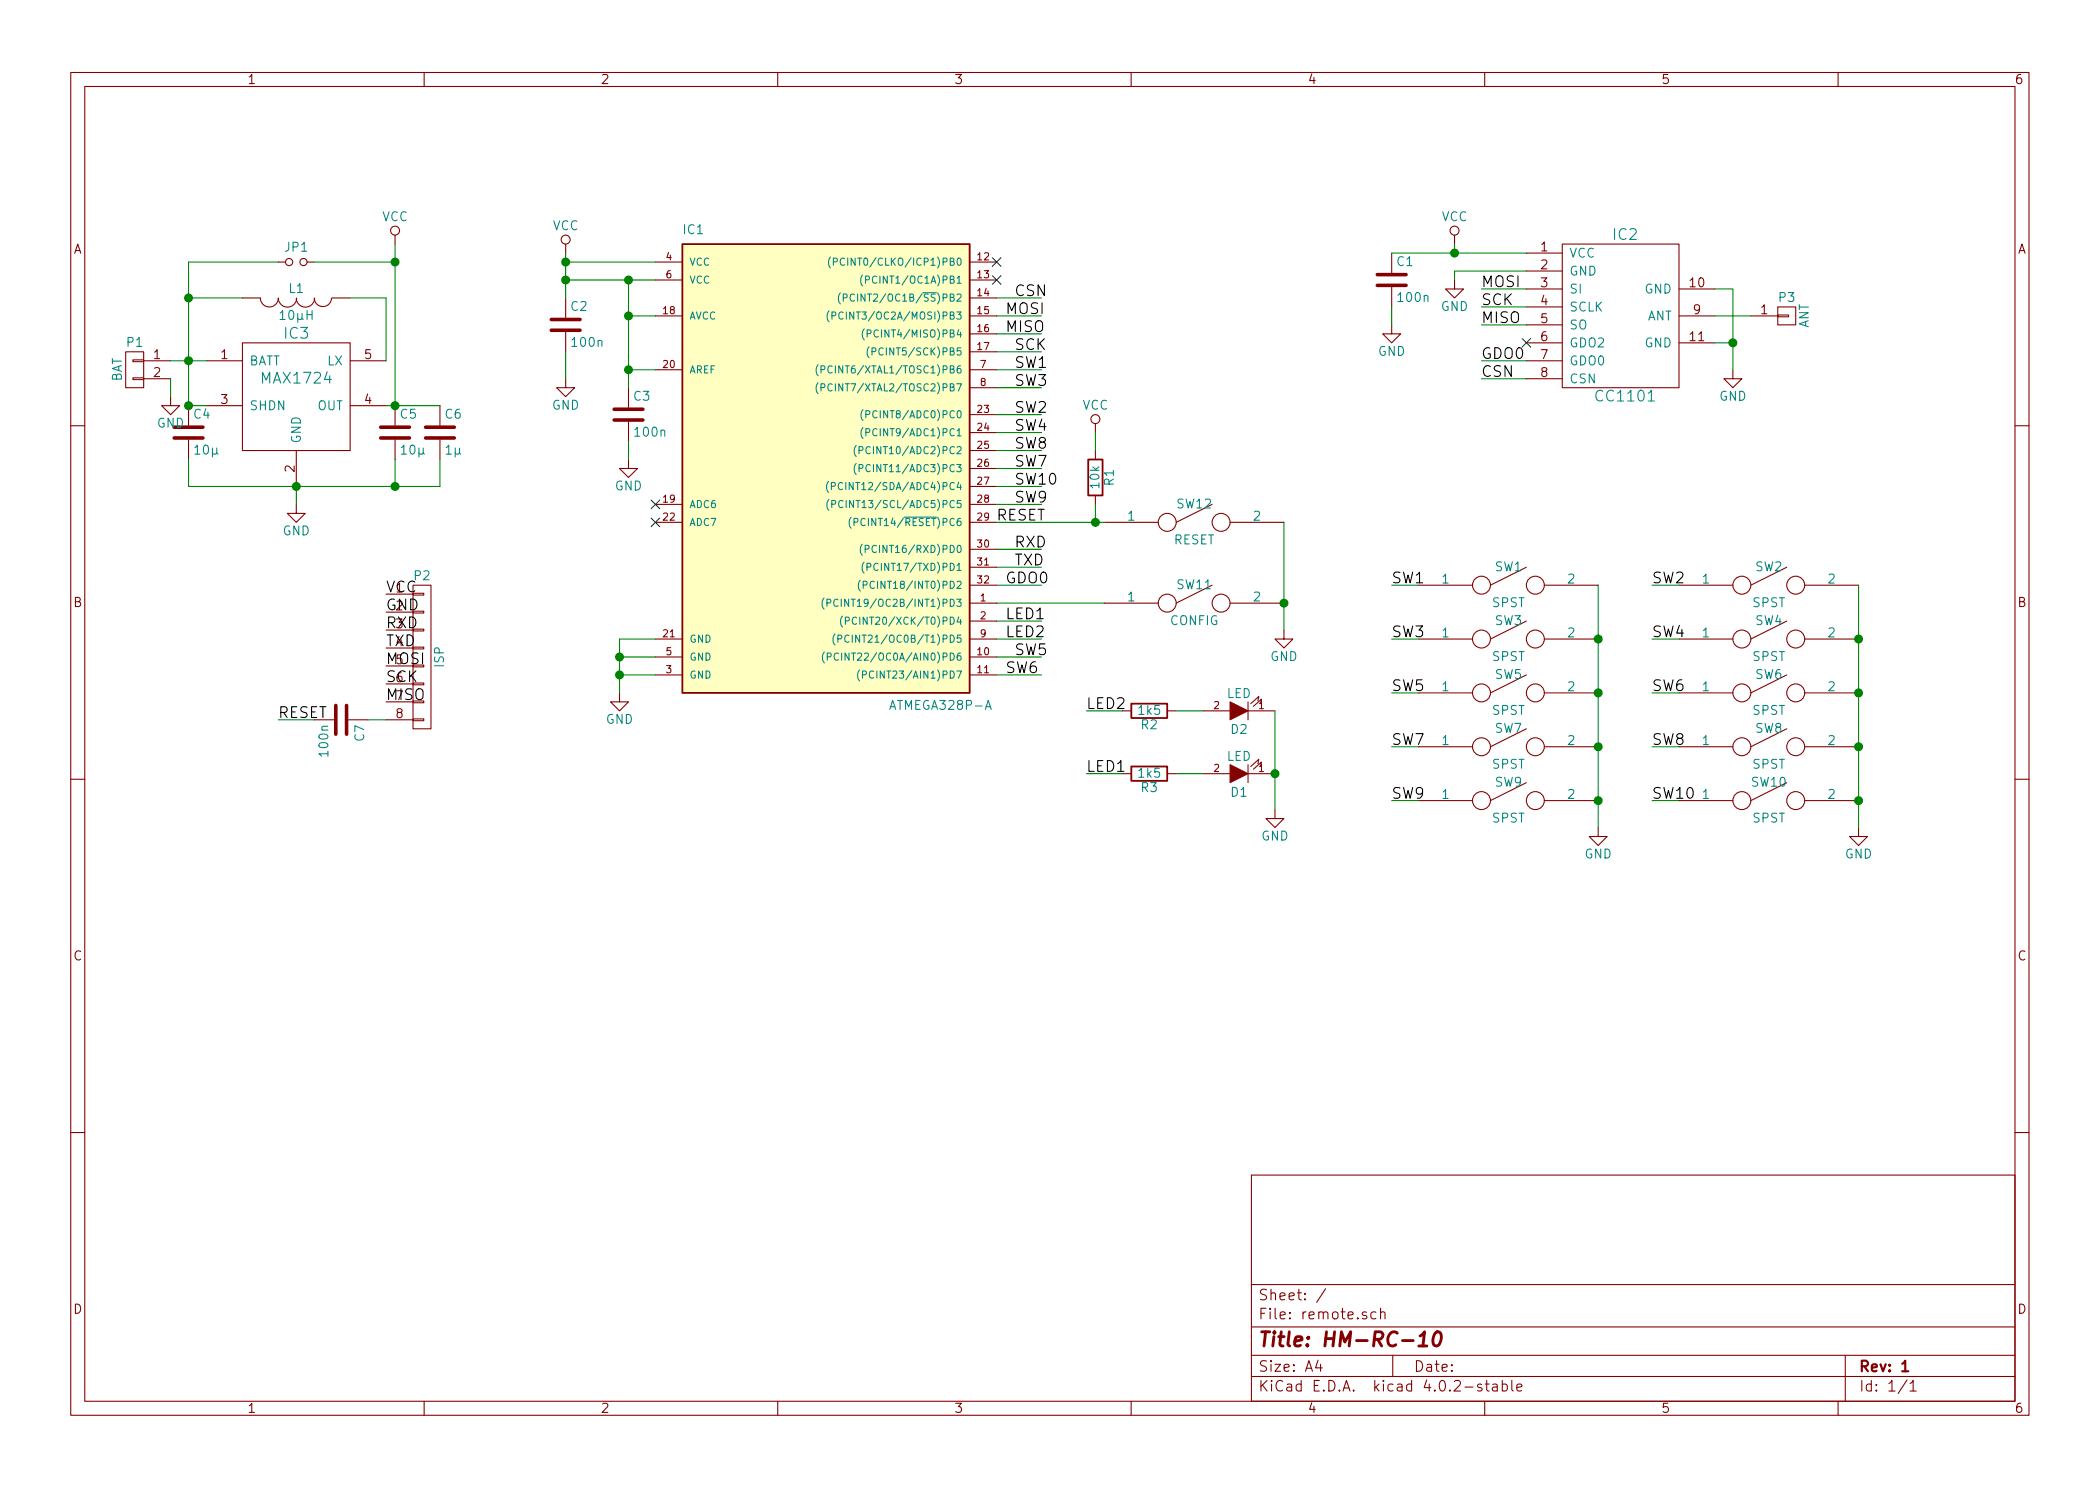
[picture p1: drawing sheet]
<svg xmlns="http://www.w3.org/2000/svg" width="297mm" height="210mm" viewBox="0 0 297 210" stroke-linecap="round" stroke-linejoin="round" font-family="sans-serif">
<g fill="none" stroke="#840000" stroke-width=".15">
<path d="M10 10.3h277v189.9h-277zM12 12.2h273v186.1h-273zM60 10.3v1.9M110 10.3v1.9M160 10.3v1.9M210 10.3v1.9M260 10.3v1.9M39.4 37.1h1M43.4 37.1h1M55.9 33.3v1.2M80 34.5v1.3M92.7 37.1h3.8"/>
<path d="M92.7 39.6h3.8M137.2 37.1h3.8M137.2 39.6h3.8M196.8 35.8v2.8M205.7 39.6v1.3h1.3l-1.3 1.3-1.2-1.3h1.2M205.7 33.3v1.2M215.9 35.8h5.1M215.9 38.3h5.1M221 34.5h16.5v20.4h-16.5zM17.8 49.8h2.5v5.1h-2.5zM18.8 53.5h1.5v.2h-1.5zM18.8 50.9h1.5v.3h-1.5z"/>
<path d="M20.3 51h3.8M20.3 53.6h3.8M24.1 56.1v1.3h1.3l-1.3 1.3-1.2-1.3h1.2M26.7 57.4v2.8M29.2 51h5.1M29.2 57.4h5.1M34.3 48.5h15.2v15.2h-15.2zM34.3 42.2h2.5M36.8 42.2a1.27 1.27 0 0 0 1.3 1.2 1.27 1.27 0 0 0 1.3-1.2 1.3 1.3 0 0 0 1.3 1.3 1.3 1.3 0 0 0 1.3-1.3M41.9 42.2a1.3 1.3 0 0 0 1.3 1.3 1.3 1.3 0 0 0 1.3-1.3M44.4 42.2a1.22 1.22 0 0 0 1.3 1.2 1.22 1.22 0 0 0 1.2-1.2M47 42.2h2.5"/>
<path d="M49.5 51h5.1M49.5 57.4h5.1M55.9 57.4v2.8M62.2 57.4v2.8M80 53.6v1.3h1.3l-1.3 1.2-1.3-1.2h1.3M80 42.2v2.8M80 47v2.8M88.9 54.9v2.8M88.9 59.7v2.8M92.7 52.3h3.8M92.7 44.7h3.8M137.2 52.3h3.8"/>
<path d="M137.2 54.9h3.8M137.2 58.7h3.8M137.2 42.2h3.8M137.2 44.7h3.8M137.2 47.2h3.8M137.2 49.8h3.8M154.9 59.9v1.3M196.8 46v1.2h1.3l-1.3 1.3-1.2-1.3h1.2M196.8 40.6v2.8M215.9 40.9h5.1M215.9 43.4h5.1M215.9 46h5.1"/>
<path d="M215.9 48.5h5.1M215.9 51h5.1M215.9 53.6h5.1M237.5 44.7h5.1M237.5 40.9h5.1M237.5 48.5h5.1M245.1 52.3v1.3h1.3l-1.3 1.3-1.3-1.3h1.3M247.6 44.7h3.9M251.5 44.6h1.5v.2h-1.5zM251.5 43.4h2.5v2.6h-2.5zM10 60.2h2M26.7 62.2v2.8"/>
<path d="M41.9 71.4v1.2h1.3l-1.3 1.3-1.3-1.3h1.3M41.9 63.7v5.1M55.9 62.2v2.8M62.2 62.2v2.8M88.9 65v1.3h1.3l-1.3 1.3-1.3-1.3h1.3M92.7 73.9h3.8M92.7 71.4h3.8M137.2 77.7h3.8M137.2 73.9h3.8M137.2 61.2h3.8M137.2 63.7h3.8M137.2 66.3h3.8"/>
<path d="M137.2 68.8h3.8M137.2 71.4h3.8M154.9 63.7v1.3M154.9 70.1v1.3M156.2 73.9h7.6M171.4 71.4l-5 2.5M174 73.9h7.6M285 60.2h2M54.6 84.1h3.8M54.6 86.6h3.8M54.6 89.1h3.8M54.6 91.7h3.8"/>
<path d="M54.6 94.2h3.8M54.6 96.8h3.8M54.6 99.3h3.8M58.4 82.8h2.6v20.3h-2.6zM58.4 96.6h1.5v.3h-1.5zM58.4 91.6h1.5v.2h-1.5zM58.4 89h1.5v.3h-1.5zM58.4 83.9h1.5v.3h-1.5zM87.6 98v1.3h1.3l-1.3 1.3-1.2-1.3h1.2M92.7 95.5h3.8M92.7 93h3.8M92.7 90.4h3.8"/>
<path d="M137.2 85.3h3.8M137.2 87.9h3.8M137.2 95.5h3.8M137.2 93h3.8M137.2 90.4h3.8M137.2 80.3h3.8M137.2 82.8h3.8M156.2 85.3h7.6M171.4 82.8l-5 2.5M174 85.3h7.6M176.5 99.3v2.5M177.9 99.2l.2-.7-1.2 1.1"/>
<path d="M178.3 99.6l.1-.7-1.1 1M181.6 89.1v1.3h1.3l-1.3 1.3-1.3-1.3h1.3M200.7 90.4h7.6M200.7 82.8h7.6M200.7 98h7.6M215.9 80.3l-5.1 2.5M215.9 95.5l-5.1 2.5M215.9 87.9l-5.1 2.5M218.4 90.4h7.7M218.4 82.8h7.7M218.4 98h7.7M237.5 90.4h7.6"/>
<path d="M237.5 82.8h7.6M237.5 98h7.6M252.7 80.3l-5.1 2.5M252.7 87.9l-5.1 2.5M252.7 95.5l-5.1 2.5M255.3 90.4h7.6M255.3 82.8h7.6M255.3 98h7.6M10 110.3h2M44.4 101.8h2.8M49.3 101.8h2.8M54.6 101.8h3.8"/>
<path d="M58.4 101.7h1.5v.3h-1.5zM158.7 109.5h1.3M158.7 100.6h1.3M165.1 109.5h1.3M165.1 100.6h1.3M170.2 109.5h3.8M170.2 100.6h3.8M176.5 108.2v2.5M176.5 109.5h3.8M176.5 100.6h3.8M177.9 108.1l.2-.7-1.2 1.1M178.3 108.5l.1-.7-1.1 1"/>
<path d="M180.3 114.5v1.3h1.3l-1.3 1.3-1.2-1.3h1.2M200.7 105.7h7.6M200.7 113.3h7.6M215.9 103.1l-5.1 2.6M215.9 110.7l-5.1 2.6M218.4 105.7h7.7M218.4 113.3h7.7M226.1 117.1v1.3h1.2l-1.2 1.2-1.3-1.2h1.3M237.5 105.7h7.6M237.5 113.3h7.6M252.7 103.1l-5.1 2.6M252.7 110.7l-5.1 2.6"/>
<path d="M255.3 105.7h7.6M255.3 113.3h7.6M262.9 117.1v1.3h1.3l-1.3 1.2-1.3-1.2h1.3M285 110.3h2M10 160.2h2M177 166.3h108v32h-108zM285 160.2h2M60 198.3v1.9M110 198.3v1.9M160 198.3v1.9M177 194.8h108M177 191.8h108"/>
<path d="M177 187.8h108M177 181.8h108M186.4 192.5l-.3 1h.9M186.8 193v1M187.5 182.3l-1.3 2M194.6 185.7l-.4-.1-.3 .3 .1 .6 .2 .1 .4-.1M195.3 185.7a.38 .38 0 0 1 .6 .1v.8M195.3 185.1v1.5M197 191.8v3M209.6 195.9a.37 .37 0 0 0-.6 .1v.1a.54 .54 0 0 0 .6 .3l.1 .1-.1 .2-.2 .1-.4-.1M210 198.3v1.9M210.1 195.8h.5"/>
<path d="M210.3 195.3v1.3l.2 .2h.1M211.2 195.9l.1-.1 .4 .1 .1 .9M211.8 196.2l-.5 .1-.2 .2 .1 .2 .1 .1 .5-.1M212.5 195.9a.48 .48 0 0 1 .6 .1l.1 .1-.1 .6a.48 .48 0 0 1-.6 0M212.5 195.3v1.5M213.8 195.3v1.3l.2 .2M214.6 196.3l.7-.1-.1-.3-.4-.1-.2 .2v.7l.2 .1 .4-.1M260 198.3v1.9M261 191.8v6.5M269.7 195.2l-1.2 2M270.2 195.8l.4-.5v1.5M270.2 196.8h.8"/>
<circle cx="40.9" cy="37.1" r=".51"/>
<circle cx="42.9" cy="37.1" r=".51"/>
<circle cx="55.9" cy="32.6" r=".63"/>
<circle cx="80" cy="33.9" r=".63"/>
<circle cx="205.7" cy="32.6" r=".63"/>
<circle cx="154.9" cy="59.3" r=".63"/>
<circle cx="165.1" cy="73.9" r="1.27"/>
<circle cx="172.7" cy="73.9" r="1.27"/>
<circle cx="165.1" cy="85.3" r="1.27"/>
<circle cx="172.7" cy="85.3" r="1.27"/>
<circle cx="209.5" cy="82.8" r="1.27"/>
<circle cx="209.5" cy="98" r="1.27"/>
<circle cx="209.5" cy="90.4" r="1.27"/>
<circle cx="217.2" cy="82.8" r="1.27"/>
<circle cx="217.2" cy="90.4" r="1.27"/>
<circle cx="217.2" cy="98" r="1.27"/>
<circle cx="246.4" cy="82.8" r="1.27"/>
<circle cx="246.4" cy="98" r="1.27"/>
<circle cx="246.4" cy="90.4" r="1.27"/>
<circle cx="254" cy="98" r="1.27"/>
<circle cx="254" cy="82.8" r="1.27"/>
<circle cx="254" cy="90.4" r="1.27"/>
<circle cx="209.5" cy="105.7" r="1.27"/>
<circle cx="209.5" cy="113.3" r="1.27"/>
<circle cx="217.2" cy="113.3" r="1.27"/>
<circle cx="217.2" cy="105.7" r="1.27"/>
<circle cx="246.4" cy="113.3" r="1.27"/>
<circle cx="246.4" cy="105.7" r="1.27"/>
<circle cx="254" cy="105.7" r="1.27"/>
<circle cx="254" cy="113.3" r="1.27"/>
</g>
<path d="M269.1 194h.8" fill="none" stroke="#840000" stroke-width=".3"/>
<path d="M200.7 190.4h1.1M200.9 189l.6-.6-.2 2M203 188.6a.46 .46 0 0 1 .5-.2 .46 .46 0 0 1 .3 .4 1.38 1.38 0 0 1-.5 1.6 .45 .45 0 0 1-.6-.3 1.87 1.87 0 0 1 .3-1.5z" fill="none" stroke="#840000" stroke-width=".41"/>
<path d="M96.5 34.5h40.7v63.5h-40.7z" fill="#ffffc2" stroke="#ffffc2" stroke-width=".14"/>
<path d="M96.5 34.5h40.7v63.5h-40.7zM153.9 65h2.1v5.1h-2.1zM160 99.6h5.1v2h-5.1zM160 108.5h5.1v2h-5.1z" fill="none" stroke="#840000" stroke-width=".25"/>
<g fill="none" stroke="#008484" stroke-width=".15">
<path d="M117.5 36.4a1.2 1.2 0 0 0 0 1.5M117.9 37.1l.5-.1v-.2v-.2l-.5-.1v1M119.5 36.6a.4 .4 0 0 0-.5 0 .4 .4 0 0 0-.2 .5 .37 .37 0 0 0 .2 .4 .37 .37 0 0 0 .5-.1M122 38.9a1.2 1.2 0 0 0 0 1.6M122.4 39.6l.5-.1 .1-.1-.1-.3h-.5v1M115.7 51.6a1.2 1.2 0 0 0 0 1.6M115.7 54.1a1.2 1.2 0 0 0 0 1.6M116.1 52.3l.5-.1 .1-.1-.1-.3h-.5v1M116.1 54.8h.5l.1-.2-.1-.2-.5-.1v1M117.3 44a1.2 1.2 0 0 0 0 1.5M117.7 44.7l.5-.1v-.1v-.3l-.5-.1v1.1M118.9 41.4a1.2 1.2 0 0 0 0 1.6"/>
<path d="M119.3 44.2a.4 .4 0 0 0-.5 0 .4 .4 0 0 0-.2 .5 .37 .37 0 0 0 .2 .4 .37 .37 0 0 0 .5 0M119.3 42.1h.5v-.2v-.2l-.5-.1v1M120.9 41.7a.4 .4 0 0 0-.5 0 .4 .4 0 0 0-.2 .5 .37 .37 0 0 0 .2 .4 .37 .37 0 0 0 .5-.1M122.1 58a1.2 1.2 0 0 0 0 1.5M122.3 46.5a1.2 1.2 0 0 0 0 1.6M122.5 58.6h.5v-.2v-.2l-.5-.1v1M122.7 47.2h.4l.1-.2-.1-.3h-.4v1M122.9 49.1a1.2 1.2 0 0 0 0 1.5M123.3 49.8l.5-.1 .1-.2-.1-.2-.5-.1v1M117.2 68.1a1.2 1.2 0 0 0 0 1.6M117.2 70.7a1.2 1.2 0 0 0 0 1.5M117.6 68.8h.5l.1-.2-.1-.3h-.5v1"/>
<path d="M117.7 71.3h.4l.1-.2-.1-.2-.4-.1v1M119.2 68.4a.4 .4 0 0 0-.5 0 .4 .4 0 0 0-.1 .5 .37 .37 0 0 0 .2 .3 .37 .37 0 0 0 .4 0M119.2 70.9a.4 .4 0 0 0-.5 0 .4 .4 0 0 0-.1 .5 .37 .37 0 0 0 .2 .4 .37 .37 0 0 0 .4-.1M120.4 73.2a1.2 1.2 0 0 0 0 1.5M120.8 73.9l.5-.1 .1-.1-.1-.3-.5-.1v1.1M121.1 63a1.2 1.2 0 0 0 0 1.6M121.1 65.6a1.2 1.2 0 0 0 0 1.5M121.5 63.7h.5l.1-.2-.1-.3h-.5v1M121.5 66.3l.5-.1 .1-.1-.1-.3-.5-.1v1M122 77a1.2 1.2 0 0 0 0 1.6M122.1 60.5a1.2 1.2 0 0 0 0 1.5M122.2 79.5a1.2 1.2 0 0 0 0 1.6"/>
<path d="M122.4 77.7l.5-.1v-.1v-.3h-.5v1M122.5 61.2l.5-.1v-.1v-.3l-.5-.1v1.1M127.9 73.2h4.6M116.6 84.6a1.2 1.2 0 0 0 0 1.6M116.6 92.2a1.2 1.2 0 0 0 0 1.6M117 85.3h.4l.1-.2-.1-.3h-.4v1M117 92.9h.5l.1-.2-.1-.2-.5-.1v1M118.1 89.7a1.2 1.2 0 0 0 0 1.6M118.5 90.4l.5-.1 .1-.1-.1-.3h-.5v1M118.5 84.9a.4 .4 0 0 0-.5 0 .4 .4 0 0 0-.1 .5 .37 .37 0 0 0 .2 .3 .37 .37 0 0 0 .4 0M118.6 92.5a.4 .4 0 0 0-.5 0 .4 .4 0 0 0-.1 .5 .37 .37 0 0 0 .2 .4 .37 .37 0 0 0 .4-.1M119.2 87.2a1.2 1.2 0 0 0 0 1.5"/>
<path d="M119.6 87.9l.5-.1v-.2v-.2l-.5-.1v1M120.1 90a.4 .4 0 0 0-.5 0 .4 .4 0 0 0-.1 .4 .37 .37 0 0 0 .2 .4 .37 .37 0 0 0 .4 0M121.2 87.4a.4 .4 0 0 0-.5 0 .4 .4 0 0 0-.2 .5 .37 .37 0 0 0 .2 .4 .37 .37 0 0 0 .5-.1M121.6 94.8a1.2 1.2 0 0 0 0 1.5M121.7 82.1a1.2 1.2 0 0 0 0 1.5M122 95.5l.5-.1 .1-.1-.1-.3-.5-.1v1.1M122.1 82.8l.5-.1 .1-.1-.1-.3-.5-.1v1.1M122.6 80.2h.5l.1-.2-.1-.2-.5-.1v1M139.4 100.4l.4-1.3 .4 1.3"/>
</g>
<g fill="#840000" stroke="#840000" stroke-width=".15">
<path d="M174 108.2l2.5 1.3-2.5 1.2z"/>
<path d="M174 99.3l2.5 1.3-2.5 1.2z"/>
</g>
<g fill="none" stroke="#840000" stroke-width=".51">
<path d="M194.8 38.9h4.1M78 46.7h4M78 45.2h4M86.9 59.4h4M86.9 57.9h4M194.8 40.4h4.1M24.6 62h4.1M24.6 60.4h4.1M53.8 62h4.1M53.8 60.4h4.1M60.2 62h4.1M60.2 60.4h4.1"/>
<path d="M47.5 99.8v4.1M49 99.8v4.1"/>
</g>
<path d="M140.4 39l1.2 1.2M140.4 36.5l1.2 1.2M141.6 39l-1.2 1.2M141.6 36.5l-1.2 1.2M215.3 47.9l1.2 1.2M216.5 47.9l-1.2 1.2M92.1 70.8l1.2 1.2M92.1 73.3l1.2 1.2M93.3 70.8l-1.2 1.2M93.3 73.3l-1.2 1.2" fill="none" stroke="#000084" stroke-width=".15"/>
<g fill="none" stroke="#008400" stroke-width=".15">
<path d="M39.4 37.1h-12.7v20.3h2.5M44.4 37.1h11.5M55.9 34.5v22.9M80 37.1h12.7M80 35.8v6.4M80 39.6h12.7M88.9 39.6v15.3M196.8 35.8h19.1M205.7 34.5v1.3M215.9 38.3h-10.2v1.3M24.1 53.6v2.5M24.1 51h5.1"/>
<path d="M26.7 42.2h7.6M49.5 42.2h5.1v8.8M54.6 57.4h7.6M80 49.8v3.8M88.9 44.7h3.8M88.9 52.3h3.8M141 42.2h6.3M141 44.7h6.3M141 52.3h6.3M141 54.9h6.3M141 58.7h6.3M141 49.8h6.3"/>
<path d="M141 47.2h6.3M196.8 43.4v2.6M209.5 51h6.4M209.5 40.9h6.4M209.5 53.6h6.4M209.5 46h6.4M209.5 43.4h6.4M242.6 48.5h2.5M242.6 40.9h2.5v11.4M242.6 44.7h5M26.7 65v3.8h35.5v-3.8M41.9 68.8v2.6"/>
<path d="M55.9 65v3.8M88.9 62.5v2.5M141 68.8h6.3M141 77.7h6.3M141 73.9h15.2M141 61.2h6.3M141 63.7h6.3M141 66.3h6.3M141 71.4h6.3M154.9 61.2v2.5M154.9 71.4v2.5M181.6 73.9v15.2"/>
<path d="M87.6 95.5h5.1M87.6 93h5.1M92.7 90.4h-5.1v7.6M141 80.3h6.3M141 90.4h6.3M141 82.8h6.3M141 87.9h6.3M141 95.5h6.3M141 93h6.3M141 85.3h15.2M196.8 98h3.9M196.8 90.4h3.9"/>
<path d="M196.8 82.8h3.9M226.1 82.8v34.3M233.7 98h3.8M233.7 90.4h3.8M233.7 82.8h3.8M262.9 82.8v34.3M39.4 101.8h5M52.1 101.8h2.5M153.7 109.5h5M153.7 100.6h5M166.4 109.5h3.8M166.4 100.6h3.8"/>
<path d="M180.3 100.6v13.9M196.8 113.3h3.9M196.8 105.7h3.9M233.7 113.3h3.8M233.7 105.7h3.8"/>
</g>
<g fill="#008400" stroke="#008400" stroke-width=".25">
<circle cx="26.7" cy="57.4" r=".51"/>
<circle cx="55.9" cy="68.8" r=".51"/>
<circle cx="55.9" cy="57.4" r=".51"/>
<circle cx="55.9" cy="37.1" r=".51"/>
<circle cx="26.7" cy="42.2" r=".51"/>
<circle cx="41.9" cy="68.8" r=".51"/>
<circle cx="26.7" cy="51" r=".51"/>
<circle cx="245.1" cy="48.5" r=".51"/>
<circle cx="88.9" cy="52.3" r=".51"/>
<circle cx="88.9" cy="44.7" r=".51"/>
<circle cx="88.9" cy="39.6" r=".51"/>
<circle cx="154.9" cy="73.9" r=".51"/>
<circle cx="181.6" cy="85.3" r=".51"/>
<circle cx="80" cy="39.6" r=".51"/>
<circle cx="205.7" cy="35.8" r=".51"/>
<circle cx="180.3" cy="109.5" r=".51"/>
<circle cx="226.1" cy="113.3" r=".51"/>
<circle cx="226.1" cy="105.7" r=".51"/>
<circle cx="226.1" cy="98" r=".51"/>
<circle cx="226.1" cy="90.4" r=".51"/>
<circle cx="262.9" cy="113.3" r=".51"/>
<circle cx="262.9" cy="105.7" r=".51"/>
<circle cx="262.9" cy="98" r=".51"/>
<circle cx="262.9" cy="90.4" r=".51"/>
<circle cx="80" cy="37.1" r=".51"/>
<circle cx="87.6" cy="93" r=".51"/>
<circle cx="87.6" cy="95.5" r=".51"/>
</g>
<text font-size="2.8" fill="#840000" x="178" y="190.5">Title: HM-RC-10</text>
<g font-size="2.1" fill="#008484">
<text x="228.2" y="34">IC2</text>
<text x="40.3" y="47.9">IC3</text>
<text x="37.2" y="54.3">MAX1724</text>
<text x="226" y="56.8">CC1101</text>
</g>
<g font-size="2.1">
<text x="143.5" y="41.9">CSN</text>
<text x="209.5" y="40.6">MOSI</text>
<text x="142.2" y="47">MISO</text>
<text x="142.2" y="44.4">MOSI</text>
<text x="209.5" y="43.2">SCK</text>
<text x="209.5" y="45.7">MISO</text>
<text x="143.5" y="49.5">SCK</text>
<text x="143.5" y="52.1">SW1</text>
<text x="209.5" y="50.8">GDO0</text>
<text x="209.5" y="53.3">CSN</text>
<text x="143.5" y="54.6">SW3</text>
<text x="143.5" y="58.4">SW2</text>
<text x="143.5" y="61">SW4</text>
<text x="143.5" y="63.5">SW8</text>
<text x="143.5" y="66">SW7</text>
<text x="143.5" y="71.1">SW9</text>
<text x="143.5" y="68.6">SW10</text>
<text x="141" y="73.7">RESET</text>
<text x="143.5" y="77.5">RXD</text>
<text x="54.6" y="83.8">VCC</text>
<text x="142.2" y="82.5">GDO0</text>
<text x="143.5" y="80">TXD</text>
<text x="196.8" y="82.5">SW1</text>
<text x="233.7" y="82.5">SW2</text>
<text x="54.6" y="86.4">GND</text>
<text x="54.6" y="88.9">RXD</text>
<text x="142.2" y="87.6">LED1</text>
<text x="54.6" y="91.4">TXD</text>
<text x="54.6" y="94">MOSI</text>
<text x="142.2" y="95.2">SW6</text>
<text x="142.2" y="90.2">LED2</text>
<text x="143.5" y="92.7">SW5</text>
<text x="196.8" y="90.2">SW3</text>
<text x="233.7" y="90.2">SW4</text>
<text x="39.4" y="101.6">RESET</text>
<text x="54.6" y="99.1">MISO</text>
<text x="54.6" y="96.5">SCK</text>
<text x="153.7" y="100.3">LED2</text>
<text x="196.8" y="97.8">SW5</text>
<text x="233.7" y="97.8">SW6</text>
<text x="196.8" y="105.4">SW7</text>
<text x="233.7" y="105.4">SW8</text>
<text x="153.7" y="109.2">LED1</text>
<text x="196.8" y="113">SW9</text>
<text x="233.7" y="113">SW10</text>
</g>
<g font-size="2.1" fill="#840000">
<text x="178" y="184">Sheet: /</text>
<text x="178" y="186.7">File: remote.sch</text>
<text x="178" y="196.9">KiCad E.D.A. kicad 4.0.2-stable</text>
<text x="178" y="194.1">Size: A4</text>
<text x="200" y="194.1">Date:</text>
<text x="263" y="194.1">Rev: 1</text>
<text x="263" y="196.9">Id: 1/1</text>
</g>
<g font-size="1.8" fill="#840000">
<text x="35" y="11.9">1</text>
<text x="85" y="11.9">2</text>
<text x="135" y="11.9">3</text>
<text x="185" y="11.9">4</text>
<text x="235" y="11.9">5</text>
<text x="285" y="11.9">6</text>
<text x="10.4" y="35.9">A</text>
<text x="218" y="35.6">1</text>
<text x="285.4" y="35.9">A</text>
<text x="218" y="38.1">2</text>
<text x="218" y="40.6">3</text>
<text x="239.1" y="40.6">10</text>
<text x="218" y="43.2">4</text>
<text x="218" y="45.7">5</text>
<text x="239.5" y="44.4">9</text>
<text x="249.1" y="44.4">1</text>
<text x="21.7" y="50.8">1</text>
<text x="21.7" y="53.3">2</text>
<text x="31.3" y="50.8">1</text>
<text x="51.6" y="50.8">5</text>
<text x="218" y="48.3">6</text>
<text x="218" y="50.8">7</text>
<text x="218" y="53.3">8</text>
<text x="239.1" y="48.3">11</text>
<text x="31.3" y="57.1">3</text>
<text x="51.6" y="57.1">4</text>
<text x="41.7" y="66.8" transform="rotate(-90 41.7 66.8)">2</text>
<text x="10.4" y="85.9">B</text>
<text x="285.4" y="85.9">B</text>
<text x="56" y="94">5</text>
<text x="56" y="101.6">8</text>
<text x="10.4" y="135.9">C</text>
<text x="285.4" y="135.9">C</text>
<text x="10.4" y="185.9">D</text>
<text x="285.4" y="185.9">D</text>
<text x="35" y="199.9">1</text>
<text x="85" y="199.9">2</text>
<text x="135" y="199.9">3</text>
<text x="185" y="199.9">4</text>
<text x="235" y="199.9">5</text>
<text x="285" y="199.9">6</text>
</g>
<g font-size="1.8" fill="#008484">
<text x="40.3" y="35.6">JP1</text>
<text x="54" y="31.3">VCC</text>
<text x="78.2" y="32.6">VCC</text>
<text x="96.7" y="33.1">IC1</text>
<text x="203.9" y="31.3">VCC</text>
<text x="40.9" y="41.4">L1</text>
<text x="197.6" y="37.6">C1</text>
<text x="222" y="36.4">VCC</text>
<text x="222" y="39">GND</text>
<text x="222" y="41.5">SI</text>
<text x="232.5" y="41.5">GND</text>
<text x="39.8" y="45.3">10µH</text>
<text x="80.8" y="44">C2</text>
<text x="197.9" y="42.7">100n</text>
<text x="203.8" y="44">GND</text>
<text x="222" y="44.1">SCLK</text>
<text x="222" y="46.6">SO</text>
<text x="232.8" y="45.3">ANT</text>
<text x="251.7" y="42.7">P3</text>
<text x="255.8" y="46.5" transform="rotate(-90 255.8 46.5)">ANT</text>
<text x="18" y="49.1">P1</text>
<text x="35.3" y="51.7">BATT</text>
<text x="46.3" y="51.7">LX</text>
<text x="81" y="49.1">100n</text>
<text x="194.9" y="50.3">GND</text>
<text x="222" y="49.1">GDO2</text>
<text x="222" y="51.7">GDO0</text>
<text x="232.5" y="49.1">GND</text>
<text x="17.2" y="54.1" transform="rotate(-90 17.2 54.1)">BAT</text>
<text x="27.4" y="59.2">C4</text>
<text x="35.3" y="58">SHDN</text>
<text x="44.8" y="58">OUT</text>
<text x="56.6" y="59.2">C5</text>
<text x="63" y="59.2">C6</text>
<text x="78.1" y="58">GND</text>
<text x="89.7" y="56.7">C3</text>
<text x="153.1" y="58">VCC</text>
<text x="222" y="54.2">CSN</text>
<text x="243.2" y="56.7">GND</text>
<text x="22.2" y="60.5">GND</text>
<text x="27.7" y="64.3">10µ</text>
<text x="42.5" y="62.7" transform="rotate(-90 42.5 62.7)">GND</text>
<text x="56.9" y="64.3">10µ</text>
<text x="63.1" y="64.3">1µ</text>
<text x="89.9" y="61.8">100n</text>
<text x="86.9" y="69.4">GND</text>
<text x="155.5" y="69" transform="rotate(-90 155.5 69)">10k</text>
<text x="157.5" y="68.7" transform="rotate(-90 157.5 68.7)">R1</text>
<text x="166.5" y="71.9">SW12</text>
<text x="40" y="75.7">GND</text>
<text x="159.5" y="73.7">1</text>
<text x="166" y="77">RESET</text>
<text x="177.3" y="73.7">2</text>
<text x="58.6" y="82.1">P2</text>
<text x="166.5" y="83.4">SW11</text>
<text x="204" y="82.5">1</text>
<text x="211.5" y="80.8">SW1</text>
<text x="221.8" y="82.5">2</text>
<text x="240.8" y="82.5">1</text>
<text x="248.3" y="80.8">SW2</text>
<text x="258.6" y="82.5">2</text>
<text x="159.5" y="85.1">1</text>
<text x="165.5" y="88.4">CONFIG</text>
<text x="177.3" y="85.1">2</text>
<text x="211" y="85.9">SPST</text>
<text x="211.5" y="88.4">SW3</text>
<text x="247.9" y="85.9">SPST</text>
<text x="248.3" y="88.4">SW4</text>
<text x="62.8" y="94.4" transform="rotate(-90 62.8 94.4)">ISP</text>
<text x="179.7" y="93.5">GND</text>
<text x="204" y="90.2">1</text>
<text x="211" y="93.5">SPST</text>
<text x="221.8" y="90.2">2</text>
<text x="240.8" y="90.2">1</text>
<text x="247.9" y="93.5">SPST</text>
<text x="258.6" y="90.2">2</text>
<text x="126.2" y="100.4">ATMEGA328P-A</text>
<text x="161.1" y="101.1">1k5</text>
<text x="173.5" y="98.7">LED</text>
<text x="204" y="97.8">1</text>
<text x="211" y="101.1">SPST</text>
<text x="211.5" y="96.1">SW5</text>
<text x="221.8" y="97.8">2</text>
<text x="240.8" y="97.8">1</text>
<text x="247.9" y="101.1">SPST</text>
<text x="248.3" y="96.1">SW6</text>
<text x="258.6" y="97.8">2</text>
<text x="46.4" y="106.9" transform="rotate(-90 46.4 106.9)">100n</text>
<text x="51.5" y="104.8" transform="rotate(-90 51.5 104.8)">C7</text>
<text x="85.7" y="102.4">GND</text>
<text x="161.4" y="103.2">R2</text>
<text x="173.5" y="107.6">LED</text>
<text x="174.1" y="103.8">D2</text>
<text x="204" y="105.4">1</text>
<text x="211.5" y="103.7">SW7</text>
<text x="221.8" y="105.4">2</text>
<text x="240.8" y="105.4">1</text>
<text x="248.3" y="103.7">SW8</text>
<text x="258.6" y="105.4">2</text>
<text x="161.1" y="110">1k5</text>
<text x="161.4" y="112.1">R3</text>
<text x="174.1" y="112.7">D1</text>
<text x="204" y="113">1</text>
<text x="211" y="108.8">SPST</text>
<text x="211.5" y="111.3">SW9</text>
<text x="221.8" y="113">2</text>
<text x="240.8" y="113">1</text>
<text x="247.8" y="111.3">SW10</text>
<text x="247.9" y="108.8">SPST</text>
<text x="258.6" y="113">2</text>
<text x="178.4" y="118.9">GND</text>
<text x="211" y="116.4">SPST</text>
<text x="247.9" y="116.4">SPST</text>
<text x="224.1" y="121.5">GND</text>
<text x="260.9" y="121.5">GND</text>
</g>
<g font-size="1.8">
<text x="56" y="83.8">1</text>
<text x="56" y="86.4">2</text>
<text x="56" y="88.9">3</text>
<text x="56" y="91.4">4</text>
<text x="56" y="96.5">6</text>
<text x="56" y="99.1">7</text>
</g>
<g font-size="1.4" fill="#840000">
<text x="94.2" y="36.8">4</text>
<text x="94.2" y="39.4">6</text>
<text x="138.3" y="36.8">12</text>
<text x="138.3" y="39.4">13</text>
<text x="138.3" y="41.9">14</text>
<text x="93.8" y="44.4">18</text>
<text x="138.3" y="44.4">15</text>
<text x="138.3" y="47">16</text>
<text x="93.8" y="52.1">20</text>
<text x="138.3" y="49.5">17</text>
<text x="138.7" y="52.1">7</text>
<text x="138.3" y="58.4">23</text>
<text x="138.7" y="54.6">8</text>
<text x="138.3" y="61">24</text>
<text x="138.3" y="63.5">25</text>
<text x="93.8" y="71.1">19</text>
<text x="138.3" y="66">26</text>
<text x="138.3" y="68.6">27</text>
<text x="138.3" y="71.1">28</text>
<text x="93.8" y="73.7">22</text>
<text x="138.3" y="77.5">30</text>
<text x="138.3" y="73.7">29</text>
<text x="138.3" y="80">31</text>
<text x="138.3" y="82.5">32</text>
<text x="138.7" y="85.1">1</text>
<text x="138.7" y="87.6">2</text>
<text x="93.8" y="90.2">21</text>
<text x="94.2" y="95.2">3</text>
<text x="94.2" y="92.7">5</text>
<text x="138.3" y="92.7">10</text>
<text x="138.3" y="95.2">11</text>
<text x="138.7" y="90.2">9</text>
<text x="171.7" y="100.3">2</text>
<text x="178.1" y="100.3">1</text>
<text x="171.7" y="109.2">2</text>
<text x="178.1" y="109.2">1</text>
</g>
<g font-size="1.4" fill="#008484">
<text x="97.5" y="37.6">VCC</text>
<text x="97.5" y="40.1">VCC</text>
<text x="119.5" y="37.6">(PCINT0/CLKO/ICP1)PB0</text>
<text x="123.1" y="40.1">(PCINT1/OC1A)PB1</text>
<text x="97.5" y="45.2">AVCC</text>
<text x="119.1" y="45.2">(PCINT3/OC2A/MOSI)PB3</text>
<text x="120.8" y="42.7">(PCINT2/OC1B/SS)PB2</text>
<text x="123.4" y="47.7">(PCINT4/MISO)PB4</text>
<text x="97.5" y="52.8">AREF</text>
<text x="117.4" y="52.8">(PCINT6/XTAL1/TOSC1)PB6</text>
<text x="124" y="50.3">(PCINT5/SCK)PB5</text>
<text x="117.4" y="55.4">(PCINT7/XTAL2/TOSC2)PB7</text>
<text x="123.2" y="59.2">(PCINT8/ADC0)PC0</text>
<text x="122.4" y="64.3">(PCINT10/ADC2)PC2</text>
<text x="123.2" y="61.7">(PCINT9/ADC1)PC1</text>
<text x="97.5" y="71.9">ADC6</text>
<text x="119" y="69.3">(PCINT12/SDA/ADC4)PC4</text>
<text x="119.2" y="71.9">(PCINT13/SCL/ADC5)PC5</text>
<text x="122.4" y="66.8">(PCINT11/ADC3)PC3</text>
<text x="97.5" y="74.4">ADC7</text>
<text x="121.5" y="74.4">(PCINT14/RESET)PC6</text>
<text x="123.2" y="83.3">(PCINT18/INT0)PD2</text>
<text x="123.2" y="78.2">(PCINT16/RXD)PD0</text>
<text x="123.4" y="80.8">(PCINT17/TXD)PD1</text>
<text x="118.8" y="85.8">(PCINT19/OC2B/INT1)PD3</text>
<text x="121.2" y="88.4">(PCINT20/XCK/T0)PD4</text>
<text x="97.5" y="93.5">GND</text>
<text x="97.5" y="90.9">GND</text>
<text x="118.7" y="93.5">(PCINT22/OC0A/AIN0)PD6</text>
<text x="120.3" y="90.9">(PCINT21/OC0B/T1)PD5</text>
<text x="97.5" y="96">GND</text>
<text x="123" y="96">(PCINT23/AIN1)PD7</text>
</g>
</svg>
